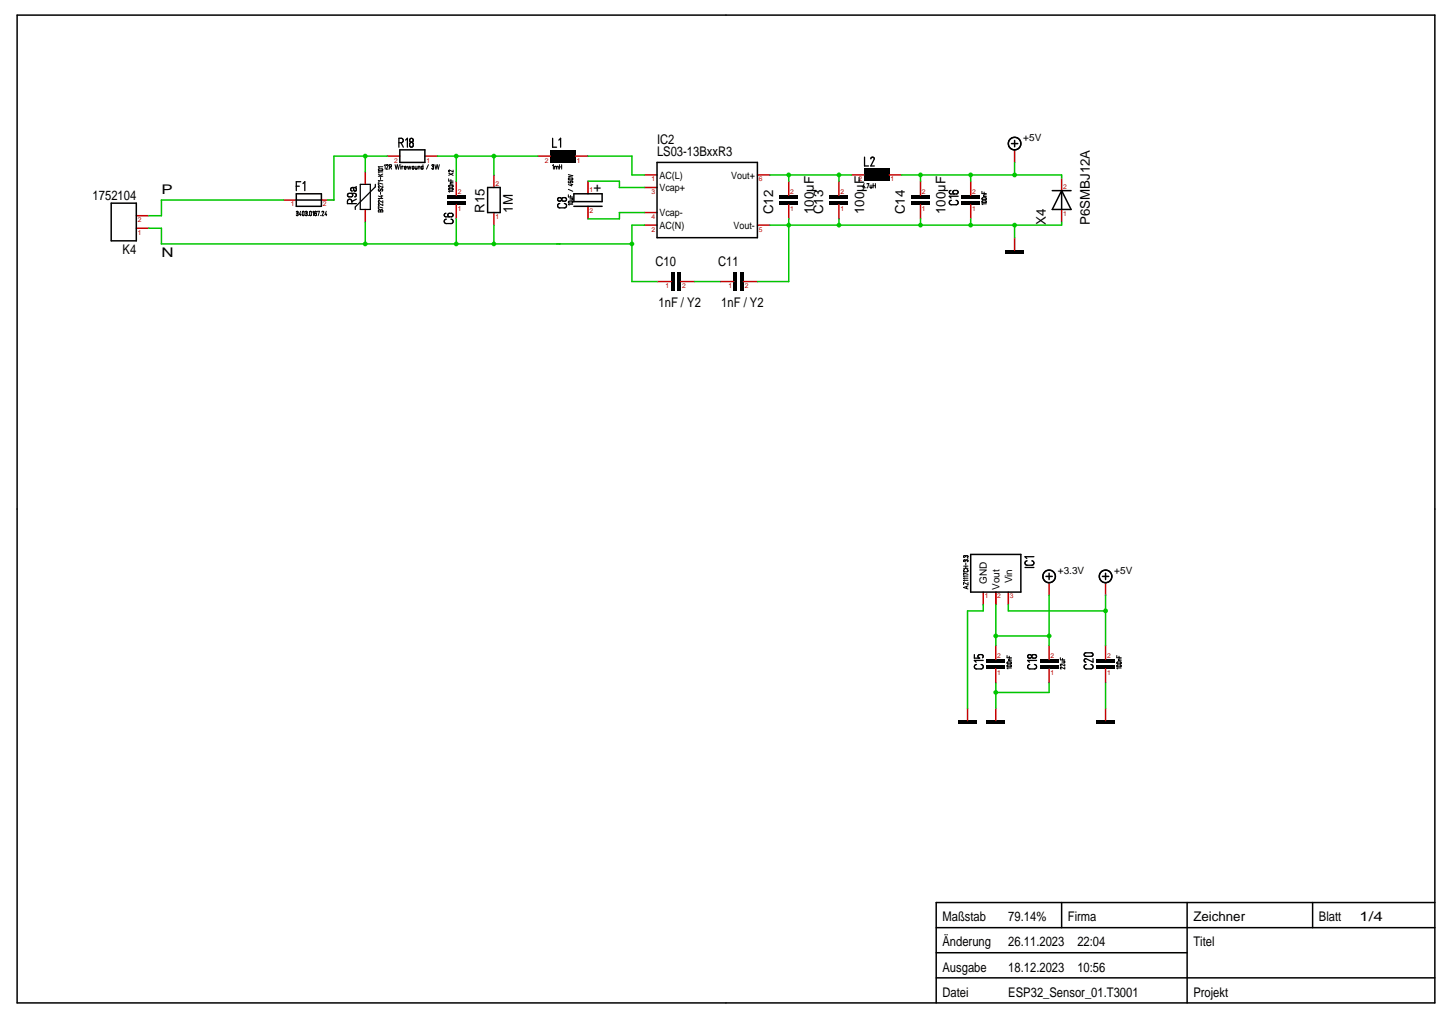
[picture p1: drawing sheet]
<svg xmlns="http://www.w3.org/2000/svg" width="297mm" height="210mm" viewBox="0 0 297 210" stroke-linecap="round" stroke-linejoin="round" font-family="sans-serif">
<g fill="none" stroke="#c70000" stroke-width=".31">
<path d="M75 35.3v2.5M79.5 32h2.6M87.2 32h2.6M93.7 37.2v2.9M101.4 35.9v2.6M110.4 32h2.6M118.1 32h2.6M120.7 37.2v2.6M132.3 35.9h2.6M132.3 38.5h2.6M155.5 35.9h2.6M161.9 37.2v2.9"/>
<path d="M172.2 37.2v2.9M174.8 35.9h2.6M182.5 35.9h2.6M189 37.2v2.9M199.3 37.2v2.9M208.3 30.7v2.6M217.9 36.5v2.6M28 46.8h2.6M28 44.3h2.6M58.2 41h2.6M66 41h2.5M75 43v2.6"/>
<path d="M93.7 42v2.9M101.4 43.6v2.6M120.7 42.3v2.6M132.3 46.2h2.6M132.3 43.6h2.6M134.9 57.8h2.9M139.7 57.8h2.9M147.8 57.8h2.8M152.6 57.8h2.9M155.5 46.2h2.6M161.9 42v2.9M172.2 42v2.9"/>
<path d="M189 42v2.9M199.3 42v2.9M208.3 48.8v2.5M217.9 43v2.6M215.4 119.5v2.6M226.9 119.5v2.6M201.8 121.5v2.6M204.4 121.5v2.6M204.4 132.4v2.9M204.4 137.2v2.9M207 121.5v2.6M215.4 132.4v2.9"/>
<path d="M215.4 137.2v2.9M226.9 132.4v2.9M226.9 137.2v2.9M198.6 145.3v2.6M204.4 145.3v2.6M226.9 145.3v2.6"/>
</g>
<g fill="none" stroke="#000" stroke-width=".31">
<path d="M3.5 3.1h291v202.7h-291zM60.8 39.8h5.2v2.5h-5.2zM82.1 30.7h5.1v2.6h-5.1zM100.1 38.5h2.6v5.1h-2.6zM117.8 39.8h5.8v1.6h-5.8zM134.9 33.3h20.6v15.5h-20.6zM207.6 29.5h1.3M208.3 28.8v1.3M216 39.1h3.9M217.9 39.1l2 3.9h-3.9zM217.9 39.1v3.9M22.8 41.7h5.2v7.7h-5.2z"/>
<path d="M60.8 41h5.2M117.8 42.3h5.8M199.3 113.8h10.3v7.7h-10.3zM214.7 118.3h1.3M215.4 117.6v1.3M226.3 118.3h1.3M226.9 117.6v1.3M192.2 195.5h51.5M192.2 190.3h102.3M217.9 185.2v5.1M243.7 185.2v20.6M269.5 185.2v5.1"/>
<path d="M294.5 185.2h-102.3v20.6M192.2 200.6h102.3"/>
<circle cx="208.3" cy="29.5" r="1.28"/>
<circle cx="215.4" cy="118.3" r="1.29"/>
<circle cx="227" cy="118.3" r="1.29"/>
</g>
<g fill="#000">
<path d="M113 30.7h5.1v2.6h-5.1zM177.4 34.6h5.1v2.6h-5.1zM91.7 40.1h3.9v.6h-3.9zM91.7 41.4h3.9v.6h-3.9zM137.8 55.8h.6v3.9h-.6zM139.1 55.8h.6v3.9h-.6zM150.6 55.8h.7v3.9h-.7zM151.9 55.8h.7v3.9h-.7zM160 40.1h3.9v.6h-3.9zM160 41.4h3.9v.6h-3.9zM170.3 40.1h3.8v.6h-3.8zM170.3 41.4h3.8v.6h-3.8z"/>
<path d="M187 40.1h3.9v.6h-3.9zM187 41.4h3.9v.6h-3.9zM197.3 40.1h3.9v.6h-3.9zM197.3 41.4h3.9v.6h-3.9zM206.3 51.3h3.9v.7h-3.9zM202.5 135.3h3.8v.7h-3.8zM202.5 136.6h3.8v.6h-3.8zM213.4 135.3h3.9v.7h-3.9zM213.4 136.6h3.9v.6h-3.9zM225 135.3h3.9v.7h-3.9zM225 136.6h3.9v.6h-3.9zM196.7 147.9h3.9v.6h-3.9z"/>
<path d="M202.5 147.9h3.8v.6h-3.8zM225 147.9h3.9v.6h-3.9z"/>
</g>
<g fill="none" stroke="#000" stroke-width=".21">
<path d="M77.7 36.2h.9M77.7 35.7l.6 .5M77.7 34.7l.7-.1 .2 .3-.1 .1h-.7zM77.9 38.7a.24 .24 0 0 0-.2 .3 .24 .24 0 0 0 .3 .2 .24 .24 0 0 0 .1-.3 .22 .22 0 0 1 .4-.1 .22 .22 0 0 1-.2 .4M78.1 36.4v.4M78.1 39.5v.4M78.6 34.2h-.9l.2 .2M78.6 37.8l-.9-.3v.4h.1M78.6 38.1v.4l-.8-.4-.1 .2 .2 .2M78.6 37.1h-.9l.2 .2M78.6 35.7l-.6 .3M78.6 35.3h-.9l.2 .2"/>
<path d="M78.9 34l.2-.2v.9M79.3 34l.2-.2 .2 .1-.4 .8h.4M79.9 34.2h.3M80.2 34.2a.23 .23 0 0 0 .2-.2 .23 .23 0 0 0-.2-.2h-.3v.9M80.2 34.2l.2 .5M81.1 33.8l.2 .9 .3-.9 .2 .9 .2-.9M82.3 33.8v.1M82.3 34.1v.6M82.5 34.1v.6M82.5 34.2h.1M82.7 34.1l-.2 .1M82.7 34.1l.1 .1"/>
<path d="M83 34.4h.4a.19 .19 0 0 0-.2-.3 .19 .19 0 0 0-.2 .2l.1 .4 .3-.1M83.6 34.1l.2 .6 .2-.6 .2 .6 .2-.6M84.7 34.2h.3l-.1 .5-.3-.1zM85.2 34.1l.1 .5 .2 .1 .1-.2M85.6 34.1v.6M85.9 34.3v-.2l.3 .1v.5M85.9 34.1v.6M86.8 34.3l-.1-.2-.2 .2 .1 .4 .2-.2M86.8 33.8v.9M87.9 33.8l-.4 .9M88.7 34l.1-.2 .2 .1v.2l-.2 .1M88.8 34.2h.1"/>
<path d="M88.8 34.2l.2 .1a.24 .24 0 0 1 0 .3 .24 .24 0 0 1-.2 .1l-.1-.2M89.3 33.8l.2 .9 .2-.9 .3 .9 .2-.9M92.1 36.7v.4h.9M92.1 35.5l.9 .5M92.1 38.7l.7-.1 .2 .3-.1 .1h-.6zM92.2 38.1l.7-.1 .1 .2-.1 .2h-.7zM92.4 37.8h.6M92.5 37.5l.1 .3M92.5 37.4v.1M92.6 36.8v.3M93 39.3h-.9l.2 .1M93 34.9v.4l-.8-.4-.1 .2 .2 .2"/>
<path d="M93 37.4h-.5M93 35.5l-.9 .5M113.4 34l.2-.2v.9M113.9 34.1v.6M114.2 34.2v.5M114.2 34.2l-.2-.1-.1 .2M114.2 34.2h.3l.1 .5M114.8 33.8v.9M114.8 34.2h.5M115.3 33.8v.9M116.7 37.2v.3h.5l-.2-.1 .2-.2h.3v.3M116.7 40v.4h.9"/>
<path d="M116.7 38.9l.9 .4M116.7 35.8l.9 .3-.9 .2M116.7 36.6l.8-.1 .1 .3-.1 .1h-.7zM117.2 37.9h.4M117.4 37.8v.3l-.7-.2M177.4 37.7l-.3 .6h.4M177.4 38.2v.4M177.7 38.5v.1M178 37.8v-.1h.4l-.3 .9M178.6 38l.1 .5h.2l.1-.1M179 38v.6M179.2 37.7v.9"/>
<path d="M179.2 38.1h.5M179.7 37.7v.9M201.6 39.3v.4h.9M202 39.4v.3M202.5 40h-.5l-.1 .2 .2 .1M60.8 43.5l.3-.1v.4M60.9 43.8h.2M61.1 43.8a.24 .24 0 0 1 .1 .3 .24 .24 0 0 1-.3 .1l-.1-.1M61.7 43.3l-.3 .7h.4M61.7 43.9v.4M62.1 43.4l.3 .1v.6l-.1 .2-.2-.2zM62.7 43.5l.1-.2 .2 .1-.1 .4"/>
<path d="M62.8 43.8h.1M62.9 43.8h.1a.24 .24 0 0 1 .1 .3 .24 .24 0 0 1-.3 .1l-.1-.1M63.3 44.2v.1M63.6 43.4l.3 .1v.6l-.1 .2-.2-.2zM64.2 43.5l.1-.2v1M65 43.5l-.2-.2-.2 .2v.6l.3 .1v-.4l-.2-.1-.1 .2M65.2 43.5v-.2h.4l-.3 1M65.8 44.2v.1M66.1 43.5l.1-.2 .3 .2-.4 .8h.4M67 43.3l-.3 .7h.4M67 43.9v.4M77.7 43.1l.2-.1 .2 .3a.23 .23 0 0 1 .3-.3 .23 .23 0 0 1 .2 .3v.2h-.9z"/>
<path d="M78.1 43.3v.2M78.2 40.2h.4M78.3 40.1v.4l-.6-.3M78.6 41.2v.3l-.9-.3v.2l.2 .1M78.6 41.8v.4l-.8-.4-.1 .2 .2 .2M78.6 42.7l-.9-.3v.4h.1M78.6 40.7h-.9l.2 .2M116.7 41.3h.8l.1 .2-.1 .1h-.7zM117 40.7h.6M117.1 40.1v.3M117.4 40.7l.2 .1-.1 .2h-.5M117.6 41.9h-.9l.2 .2"/>
<path d="M201.6 41.3l.7-.1 .2 .2-.1 .2h-.6zM201.6 40.6h.8l.1 .2-.1 .1h-.7zM201.9 40.3h.6M202.5 41.8h-.9l.2 .2M197.8 116.6h.9M197.8 116.2h.9M198 116.9a.23 .23 0 0 0-.2 .2 .23 .23 0 0 0 .2 .2h.5a.22 .22 0 0 0 .2-.2 .22 .22 0 0 0-.2-.2M198.2 114.2l-.1-.2-.2 .1-.1 .2 .2 .1M198.2 115.1l-.1-.2h-.2l-.1 .2 .2 .2M198.2 114.2l.1-.1a.24 .24 0 0 1 .3-.1 .24 .24 0 0 1 .1 .3l-.2 .1M198.2 115.1l.1-.2a.24 .24 0 0 1 .3 0 .24 .24 0 0 1 .1 .3l-.2 .1M198.2 114.2h.1"/>
<path d="M198.2 115.1h.1M198.3 115.5v.4M198.3 116.2v.4M198.6 114.6h.1M198.7 117.9l-.9-.3v.4h.1M198.7 119.5v.5l-.9-.5v.5M198.7 119.1h-.9l.2 .2M198.7 118.6h-.9l.2 .2M198.7 118.2h-.9l.2 .2M198.4 120.3v.5M198.7 120.2l-.9 .3 .9 .4M206.7 134.5v.5h.9"/>
<path d="M206.7 135.9l.8-.1 .1 .2-.1 .2h-.6zM206.8 136.5h.7l.1 .2-.1 .1h-.7zM207 135.6h.6M207.2 134.6v.4M207.6 137.1h-.9l.2 .2M207.6 135.2l-.5 .1v.2l.1 .1M217.7 134.9v.5h.9M218 135.6h.6M218.1 135.1v.3M218.4 135.6l.2 .1-.1 .3h-.5M218.6 136.9v.4l-.8-.4-.1 .2 .1 .2M218.6 136.3v.3l-.8-.3-.1 .2 .1 .1"/>
<path d="M229.3 134.5v.5h.9M229.3 136.5h.7l.2 .2-.2 .1h-.6zM229.3 135.9l.7-.1 .2 .2-.2 .2h-.6l-.1-.2zM229.6 135.6h.6M229.7 134.6v.4M230.2 137.1h-.9l.1 .2M230.2 135.2l-.6 .1v.2l.2 .1"/>
</g>
<g fill="none" stroke="#000" stroke-width=".26">
<path d="M60.8 38.2h.6M61.7 37.3h-.9v1.8M62.2 37.7l.4-.4v1.8M72.1 39.7a.37 .37 0 0 1 .3 .3 .37 .37 0 0 1-.3 .4h-.4a.37 .37 0 0 1-.4-.4 .37 .37 0 0 1 .4-.3h1.1a.37 .37 0 0 1 .3 .3 .37 .37 0 0 1-.3 .4M72.3 38.5a.37 .37 0 0 0-.3 .3 .37 .37 0 0 0 .3 .4M72.3 38.5l.2 .1a.47 .47 0 0 0 .5 .6l.2-.3M72.3 38.5h.7M72.9 38.5h.1M73 38.5l.2 .4M73.2 38.3l-.2 .2M81.9 29.3h.4l.5 .9M82.3 29.3a.45 .45 0 0 0 .5-.5 .45 .45 0 0 0-.5-.4h-.4v1.8"/>
<path d="M83.3 28.7l.3-.3v1.8M84.4 29.2a.4 .4 0 0 1-.3-.6 .4 .4 0 0 1 .7 0 .4 .4 0 0 1-.3 .6M84.4 29.2a.49 .49 0 0 0-.3 .6 .49 .49 0 0 0 .5 .4 .56 .56 0 0 0-.1-1M84.4 29.2h.1M113.4 28.4v1.8h.9M114.7 28.7l.4-.3v1.8M177.5 32.2v1.9h.8M178.8 32.6a.37 .37 0 0 1 .3-.4 .37 .37 0 0 1 .4 .4l-.7 1.5h.7M195.2 39.1a.37 .37 0 0 0-.3 .3 .37 .37 0 0 0 .3 .4h1.1a.37 .37 0 0 0 .4-.4 .37 .37 0 0 0-.4-.3h-.3a.37 .37 0 0 0-.4 .3 .37 .37 0 0 0 .4 .4M72.2 41.3a.46 .46 0 0 0-.4-.4 .46 .46 0 0 0-.5 .4v.5h1.9M73.2 40.9l-1 .4v.5M91.6 43.8a.37 .37 0 0 0-.4 .3 .37 .37 0 0 0 .4 .4h1a.37 .37 0 0 0 .4-.4 .37 .37 0 0 0-.4-.3h-.3a.37 .37 0 0 0-.4 .3 .37 .37 0 0 0 .4 .4"/>
<path d="M91.6 45a.46 .46 0 0 0-.4 .4 .46 .46 0 0 0 .4 .5h1a.45 .45 0 0 0 .4-.5 .45 .45 0 0 0-.4-.4M114.9 41.8a.46 .46 0 0 0-.4 .4 .46 .46 0 0 0 .4 .5h.9a.45 .45 0 0 0 .5-.5 .45 .45 0 0 0-.5-.4M115.4 40.6a.51 .51 0 0 1 .6-.1 .51 .51 0 0 1 .3 .5 .49 .49 0 0 1-.6 .3 .49 .49 0 0 1-.4-.6zM195.3 41.1a.46 .46 0 0 0-.4 .5 .46 .46 0 0 0 .4 .4h.9a.45 .45 0 0 0 .5-.4 .45 .45 0 0 0-.5-.5M196.7 40.3h-1.8l.3 .3M210.4 116.4h1.8M210.9 115.1a.46 .46 0 0 0-.5 .4 .46 .46 0 0 0 .5 .5h.9a.45 .45 0 0 0 .4-.5 .45 .45 0 0 0-.4-.4M212.2 114.2h-1.8l.4 .4M200 134.3v.7h1.1a.37 .37 0 0 1-.4-.3 .37 .37 0 0 1 .4-.4l.6 .1 .1 .2-.1 .4M200.5 136.3a.46 .46 0 0 0-.5 .5 .46 .46 0 0 0 .5 .5h.9a.46 .46 0 0 0 .5-.5 .46 .46 0 0 0-.5-.5M201.8 135.5h-1.8l.4 .4M211.4 136.3a.46 .46 0 0 0-.4 .5 .46 .46 0 0 0 .4 .5h.9a.46 .46 0 0 0 .5-.5 .46 .46 0 0 0-.5-.5"/>
<path d="M211.9 134.4a.51 .51 0 0 1 .6-.1 .51 .51 0 0 1 .3 .4 .49 .49 0 0 1-.6 .4 .49 .49 0 0 1-.4-.6zM212.8 135.5h-1.8l.3 .4M222.7 134l1.3-.1a.37 .37 0 0 1 .4 .4 .37 .37 0 0 1-.4 .4h-1.2l-.2-.3zM223 136.3a.46 .46 0 0 0-.5 .5 .46 .46 0 0 0 .5 .5h.9a.46 .46 0 0 0 .5-.5 .46 .46 0 0 0-.5-.5M224.4 135.1v.8l-1.5-.8a.37 .37 0 0 0-.3 .4 .37 .37 0 0 0 .3 .4"/>
<circle cx="114.9" cy="40.9" r=".39"/>
<circle cx="211.4" cy="134.7" r=".39"/>
</g>
<path d="M74 37.8h2v5.2h-2zM77 37.8v.5l-4.1 4.2v.5" fill="none" stroke="#000" stroke-width=".25"/>
<path d="M226.9 122.1h.1" fill="none" stroke="#f0f" stroke-width=".31"/>
<path d="M217.9 35.9v.6" fill="none" stroke="#00c700" stroke-width=".31"/>
<circle cx="208.3" cy="35.9" r=".49" fill="#00c700"/>
<path d="M208.3 35.9h9.6" fill="none" stroke="#00c700" stroke-width=".31"/>
<circle cx="199.3" cy="35.9" r=".49" fill="#00c700"/>
<path d="M185.1 35.9h14.2M189 35.9v1.3" fill="none" stroke="#00c700" stroke-width=".31"/>
<circle cx="189" cy="35.9" r=".49" fill="#00c700"/>
<path d="M208.3 33.3v2.6h-9v1.3M207 124.1v1.2h19.9v7.1" fill="none" stroke="#00c700" stroke-width=".31"/>
<circle cx="226.9" cy="125.3" r=".49" fill="#00c700"/>
<path d="M226.9 122.1v3.2" fill="none" stroke="#00c700" stroke-width=".31"/>
<circle cx="172.2" cy="35.9" r=".49" fill="#00c700"/>
<path d="M172.2 35.9h2.6" fill="none" stroke="#00c700" stroke-width=".31"/>
<circle cx="161.9" cy="35.9" r=".49" fill="#00c700"/>
<path d="M120.7 32h9v3.9h2.6M158.1 35.9h14.1v1.3M161.9 35.9v1.3M142.6 57.8h5.2" fill="none" stroke="#00c700" stroke-width=".31"/>
<circle cx="101.4" cy="50" r=".49" fill="#00c700"/>
<path d="M75 45.6v4.4M101.4 46.2v3.8h13.5M129.7 57.8h5.2" fill="none" stroke="#00c700" stroke-width=".31"/>
<circle cx="129.7" cy="50" r=".49" fill="#00c700"/>
<path d="M30.6 46.8h2.5v3.2M129.7 50v7.8" fill="none" stroke="#00c700" stroke-width=".31"/>
<circle cx="93.7" cy="50" r=".49" fill="#00c700"/>
<path d="M93.7 44.9v5.1h-18.7M114.3 50h.6" fill="none" stroke="#00c700" stroke-width=".31"/>
<circle cx="75" cy="50" r=".49" fill="#00c700"/>
<path d="M120.7 37.2h6.4v1.3h5.2M33.1 50h41.9M93.7 50h7.7M132.3 46.2h-2.6v3.8h-14.8M132.3 43.6h-5.2v1.3h-6.4" fill="none" stroke="#00c700" stroke-width=".31"/>
<circle cx="101.4" cy="32" r=".49" fill="#00c700"/>
<path d="M101.4 32h9" fill="none" stroke="#00c700" stroke-width=".31"/>
<circle cx="93.7" cy="32" r=".49" fill="#00c700"/>
<path d="M89.8 32h11.6v3.9M93.7 32v5.2" fill="none" stroke="#00c700" stroke-width=".31"/>
<g fill="#00c700">
<circle cx="215.4" cy="130.5" r=".49"/>
<circle cx="204.4" cy="130.5" r=".49"/>
</g>
<path d="M58.2 41h-25.1v3.3h-2.5M217.9 45.6v.6M204.4 124.1v8.3M204.4 130.5h11M215.4 122.1v10.3" fill="none" stroke="#00c700" stroke-width=".31"/>
<circle cx="208.3" cy="46.2" r=".49" fill="#00c700"/>
<path d="M208.3 46.2h9.6" fill="none" stroke="#00c700" stroke-width=".31"/>
<circle cx="199.3" cy="46.2" r=".49" fill="#00c700"/>
<path d="M158.1 46.2h3.8M161.9 44.9v12.9h-6.4" fill="none" stroke="#00c700" stroke-width=".31"/>
<circle cx="161.9" cy="46.2" r=".49" fill="#00c700"/>
<path d="M172.2 44.9v1.3M189 44.9v1.3h-27.1" fill="none" stroke="#00c700" stroke-width=".31"/>
<circle cx="172.2" cy="46.2" r=".49" fill="#00c700"/>
<path d="M189 46.2h10.3" fill="none" stroke="#00c700" stroke-width=".31"/>
<circle cx="189" cy="46.2" r=".49" fill="#00c700"/>
<path d="M199.3 44.9v1.3h9v2.6M204.4 140.1v2M215.4 140.1v2" fill="none" stroke="#00c700" stroke-width=".31"/>
<circle cx="204.4" cy="142.1" r=".49" fill="#00c700"/>
<path d="M201.8 124.1v1.2h-3.2v20M215.4 142.1h-11v3.2M226.9 140.1v5.2" fill="none" stroke="#00c700" stroke-width=".31"/>
<circle cx="75" cy="32" r=".49" fill="#00c700"/>
<path d="M75 32v3.3M79.5 32h-11v9h-1.2" fill="none" stroke="#00c700" stroke-width=".31"/>
<g font-size="2.7">
<text x="134.9" y="29.5">IC2</text>
<text x="134.9" y="32">LS03-13BxxR3</text>
<text x="19" y="41.1">1752104</text>
<text x="33.1" y="39.8">P</text>
<text x="123.4" y="39.4" transform="rotate(-90 123.4 39.4)">+</text>
<text x="99.5" y="43.6" transform="rotate(-90 99.5 43.6)">R15</text>
<text x="105.3" y="43.6" transform="rotate(-90 105.3 43.6)">1M</text>
<text x="158.7" y="43.9" transform="rotate(-90 158.7 43.9)">C12</text>
<text x="167.1" y="43.9" transform="rotate(-90 167.1 43.9)">100µF</text>
<text x="169" y="43.9" transform="rotate(-90 169 43.9)">C13</text>
<text x="177.4" y="43.9" transform="rotate(-90 177.4 43.9)">100µF</text>
<text x="185.7" y="43.9" transform="rotate(-90 185.7 43.9)">C14</text>
<text x="194.1" y="43.9" transform="rotate(-90 194.1 43.9)">100µF</text>
<text x="214.7" y="46.2" transform="rotate(-90 214.7 46.2)">X4</text>
<text x="223.7" y="46.2" transform="rotate(-90 223.7 46.2)">P6SMBJ12A</text>
<text x="25.2" y="52.1">K4</text>
<text x="33.1" y="52.6">N</text>
<text x="134.5" y="54.6">C10</text>
<text x="147.4" y="54.6">C11</text>
<text x="135.2" y="62.9">1nF / Y2</text>
<text x="148.1" y="62.9">1nF / Y2</text>
<text x="193.5" y="189.1">Maßstab</text>
<text x="207" y="189.1">79.14%</text>
<text x="219.2" y="189.1">Firma</text>
<text x="245" y="189.1">Zeichner</text>
<text x="270.7" y="189.1">Blatt</text>
<text x="279.1" y="189.1">1/4</text>
<text x="193.5" y="194.2">Änderung</text>
<text x="207" y="194.2">26.11.2023</text>
<text x="221.2" y="194.2">22:04</text>
<text x="245" y="194.2">Titel</text>
<text x="193.5" y="199.3">Ausgabe</text>
<text x="207" y="199.3">18.12.2023</text>
<text x="221.2" y="199.3">10:56</text>
<text x="193.5" y="204.5">Datei</text>
<text x="207" y="204.5">ESP32_Sensor_01.T3001</text>
<text x="245" y="204.5">Projekt</text>
</g>
<g font-size="2.1">
<text x="210.1" y="28.9">+5V</text>
<text x="135.4" y="39.2">Vcap+</text>
<text x="135.4" y="36.7">AC(L)</text>
<text x="150.1" y="36.7">Vout+</text>
<text x="135.4" y="44.4">Vcap-</text>
<text x="135.4" y="46.9">AC(N)</text>
<text x="150.6" y="46.9">Vout-</text>
<text x="202.6" y="119.8" transform="rotate(-90 202.6 119.8)">GND</text>
<text x="207.8" y="119.7" transform="rotate(-90 207.8 119.7)">Vin</text>
<text x="217.2" y="117.7">+3.3V</text>
<text x="228.7" y="117.7">+5V</text>
<text x="205.2" y="121" transform="rotate(-90 205.2 121)">Vout</text>
</g>
<g font-size="1.4" fill="#c70000">
<text x="80.9" y="33.3">2</text>
<text x="87.5" y="33.3">1</text>
<text x="111.9" y="33.3">2</text>
<text x="118.4" y="33.3">1</text>
<text x="94" y="39.8">2</text>
<text x="101.7" y="38.2">2</text>
<text x="121" y="39.5">1</text>
<text x="133.7" y="39.8">3</text>
<text x="133.7" y="37.2">1</text>
<text x="155.8" y="37.2">6</text>
<text x="162.2" y="39.8">2</text>
<text x="172.5" y="39.8">2</text>
<text x="176.2" y="37.2">2</text>
<text x="182.8" y="37.2">1</text>
<text x="189.3" y="39.8">2</text>
<text x="199.6" y="39.8">2</text>
<text x="218.2" y="38.8">2</text>
<text x="28.3" y="45.6">2</text>
<text x="59.7" y="42.4">1</text>
<text x="66.3" y="42.4">2</text>
<text x="94" y="43.3">1</text>
<text x="101.7" y="44.9">1</text>
<text x="121" y="43.6">2</text>
<text x="133.7" y="44.9">4</text>
<text x="133.7" y="47.5">2</text>
<text x="155.8" y="47.5">5</text>
<text x="162.2" y="43.3">1</text>
<text x="172.5" y="43.3">1</text>
<text x="189.3" y="43.3">1</text>
<text x="199.6" y="43.3">1</text>
<text x="218.2" y="44.3">1</text>
<text x="28.3" y="48.2">1</text>
<text x="136.6" y="59.1">1</text>
<text x="140" y="59.1">2</text>
<text x="149.5" y="59.1">1</text>
<text x="152.9" y="59.1">2</text>
<text x="202.1" y="122.8">1</text>
<text x="204.7" y="122.8">2</text>
<text x="207.3" y="122.8">3</text>
<text x="204.7" y="135">2</text>
<text x="215.7" y="135">2</text>
<text x="227.3" y="135">2</text>
<text x="204.7" y="138.6">1</text>
<text x="215.7" y="138.6">1</text>
<text x="227.3" y="138.6">1</text>
</g>
</svg>
